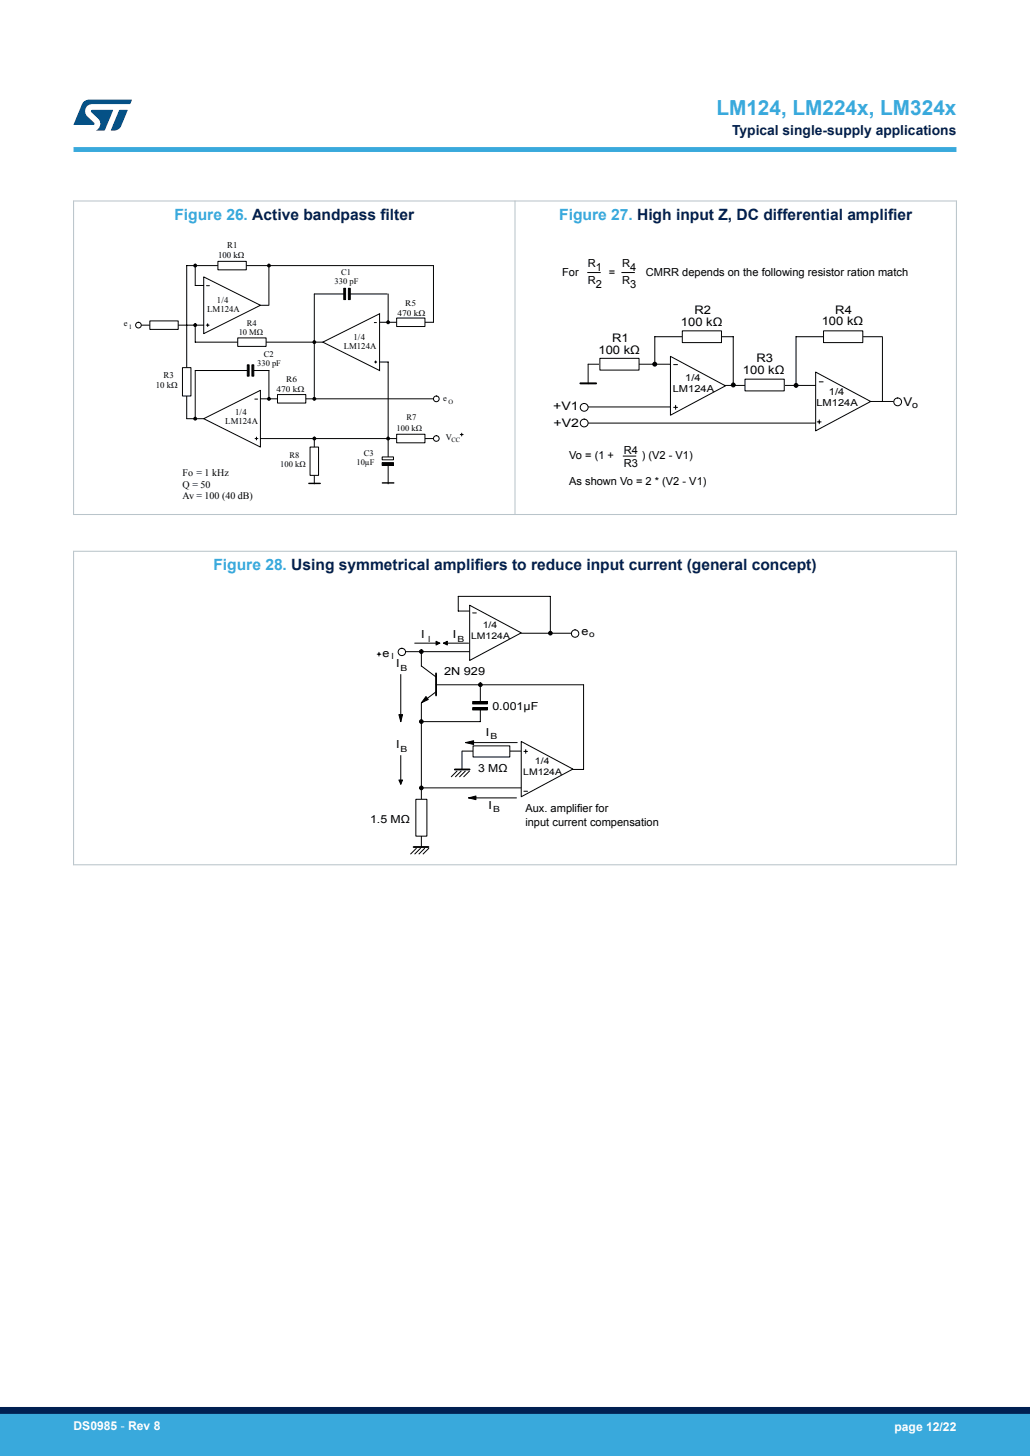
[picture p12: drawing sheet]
<svg xmlns="http://www.w3.org/2000/svg" width="210mm" height="297mm" viewBox="0 0 210 297" stroke-linecap="round" stroke-linejoin="round" font-family="sans-serif">
<path d="M52.5 62.3h2.3" fill="none" stroke="#000" stroke-width=".2"/>
<path d="M65.8 69.8l11.6-5.8v11.6z" fill-rule="evenodd" fill="#fff" stroke="#000" stroke-width=".2"/>
<g fill="none" stroke="#000" stroke-width=".2">
<path d="M76.2 65.8h.6M76.3 73.8h.6M76.6 73.6v.5"/>
<circle cx="54.8" cy="54.2" r=".29"/>
</g>
<circle cx="54.8" cy="54.2" r=".29" fill="#000"/>
<path d="M41.5 56.5l11.6 5.8-11.6 5.8z" fill-rule="evenodd" fill="#fff" stroke="#000" stroke-width=".2"/>
<path d="M39.8 58.2h1.7M42.1 58.3h.6M88.4 54.2h-50.3v31.2M28.8 66.3h12.7M42 66.3h.6M42.3 66v.6" fill="none" stroke="#000" stroke-width=".2"/>
<path d="M44.4 53.3h5.8v1.7h-5.8z" fill-rule="evenodd" fill="#fff" stroke="#000" stroke-width=".2"/>
<circle cx="28.2" cy="66.3" r=".58" fill="#fff"/>
<circle cx="28.2" cy="66.3" r=".58" fill="none" stroke="#000" stroke-width=".2"/>
<g fill="#fff" stroke="#000" stroke-width=".2">
<path d="M37.2 75h1.7v5.8h-1.7z" fill-rule="evenodd"/>
<path d="M41.5 85.4l11.6-5.8v11.6z" fill-rule="evenodd"/>
</g>
<g fill="none" stroke="#000" stroke-width=".2">
<path d="M39.8 54.2v4M54.8 54.2v8.1M51.9 81.4h.6M52 89.5h.6M52.3 89.2v.5"/>
<circle cx="39.8" cy="54.2" r=".29"/>
</g>
<circle cx="39.8" cy="54.2" r=".29" fill="#000"/>
<path d="M30.5 65.5h5.8v1.7h-5.8z" fill-rule="evenodd" fill="#fff" stroke="#000" stroke-width=".2"/>
<g fill="#000">
<circle cx="39.8" cy="66.3" r=".29"/>
<circle cx="39.8" cy="85.4" r=".29"/>
</g>
<g fill="none" stroke="#000" stroke-width=".2">
<path d="M39.8 66.3v3.5h26M38.1 85.4h3.4M53.1 89.5h35.3M53.1 81.4h35.3"/>
<circle cx="39.8" cy="66.3" r=".29"/>
<circle cx="39.8" cy="85.4" r=".29"/>
</g>
<path d="M48.5 68.9h5.8v1.8h-5.8z" fill-rule="evenodd" fill="#fff" stroke="#000" stroke-width=".2"/>
<g fill="#000">
<circle cx="64.1" cy="69.8" r=".29"/>
<circle cx="64.1" cy="81.4" r=".28"/>
</g>
<g fill="none" stroke="#000" stroke-width=".2">
<path d="M64.1 60v21.4M64.1 89.5v9.2"/>
<circle cx="64.1" cy="69.8" r=".29"/>
<circle cx="64.1" cy="81.4" r=".28"/>
</g>
<path d="M63.2 91.2h1.7v5.8h-1.7z" fill-rule="evenodd" fill="#fff" stroke="#000" stroke-width=".2"/>
<g fill="#000">
<circle cx="54.8" cy="81.4" r=".28"/>
<circle cx="64.1" cy="89.5" r=".28"/>
</g>
<g fill="none" stroke="#000" stroke-width=".2">
<path d="M50.4 75.6h-10.6v9.8M51.7 75.6h3.1v5.8"/>
<circle cx="54.8" cy="81.4" r=".28"/>
<circle cx="64.1" cy="89.5" r=".28"/>
</g>
<g fill="#000" stroke="#000" stroke-width=".2">
<path d="M50.4 74.4h.4v2.3h-.4z" fill-rule="evenodd"/>
<path d="M51.4 74.4h.3v2.3h-.3z" fill-rule="evenodd"/>
</g>
<path d="M56.6 80.5h5.7v1.7h-5.7z" fill-rule="evenodd" fill="#fff" stroke="#000" stroke-width=".2"/>
<g fill="#000" stroke="#000" stroke-width=".2">
<path d="M70.1 58.8h.4v2.3h-.4z" fill-rule="evenodd"/>
<path d="M71 58.8h.4v2.3h-.4z" fill-rule="evenodd"/>
</g>
<path d="M64.1 60h6M71 60h7.9M79.1 60v5.7M77.4 65.7h11" fill="none" stroke="#000" stroke-width=".2"/>
<path d="M80.9 64.9h5.7v1.7h-5.7z" fill-rule="evenodd" fill="#fff" stroke="#000" stroke-width=".2"/>
<circle cx="79.1" cy="65.7" r=".29" fill="#000"/>
<g fill="none" stroke="#000" stroke-width=".2">
<path d="M88.4 54.2v11.5"/>
<circle cx="79.1" cy="65.7" r=".29"/>
</g>
<circle cx="89" cy="81.4" r=".58" fill="#fff"/>
<g fill="none" stroke="#000" stroke-width=".2">
<path d="M77.4 73.8h1.7v19.7"/>
<circle cx="89" cy="81.4" r=".58"/>
</g>
<path d="M77.9 94.4h2.3v.6h-2.3z" fill-rule="evenodd" fill="#000" stroke="#000" stroke-width=".2"/>
<path d="M77.9 93.2h2.3v.6h-2.3z" fill-rule="evenodd" fill="#fff" stroke="#000" stroke-width=".2"/>
<path d="M79.1 94.7v4" fill="none" stroke="#000" stroke-width=".2"/>
<path d="M80.9 88.6h5.7v1.7h-5.7z" fill-rule="evenodd" fill="#fff" stroke="#000" stroke-width=".2"/>
<circle cx="89" cy="89.5" r=".58" fill="#fff"/>
<g fill="none" stroke="#000" stroke-width=".2">
<path d="M147.2 78.6h20.8M93.8 88.6h.6M94.1 88.4v.5M119.2 86.3h47.2"/>
<circle cx="133.5" cy="74.3" r=".4"/>
<circle cx="79.1" cy="89.5" r=".29"/>
<circle cx="89" cy="89.5" r=".58"/>
</g>
<circle cx="79.1" cy="89.5" r=".29" fill="#000"/>
<path d="M63 98.6h2.3M78 98.5h2.3" fill="none" stroke="#000" stroke-width=".29"/>
<circle cx="133.5" cy="74.3" r=".4" fill="#000"/>
<path d="M136.7 72.7l11.2 6-11.2 6z" fill="#fff"/>
<path d="M119.9 74.3h16.8M136.7 72.7l11.2 6-11.2 6z" fill="none" stroke="#000" stroke-width=".2"/>
<path d="M122.3 73.1h8v2.4h-8z" fill="#fff"/>
<path d="M119.9 74.3v4M122.3 73.1h8v2.4h-8zM133.5 74.3v-5.6h16v9.4" fill="none" stroke="#000" stroke-width=".2"/>
<path d="M151.9 77.3h8v2.4h-8z" fill="#fff"/>
<g fill="none" stroke="#000" stroke-width=".2">
<path d="M151.9 77.3h8v2.4h-8zM179.9 68.8v13M179.9 68.7h-17.6v9.5M177.4 81.9h4.7"/>
<circle cx="149.5" cy="78.5" r=".39"/>
<circle cx="162.3" cy="78.6" r=".39"/>
</g>
<g fill="#000">
<circle cx="149.5" cy="78.5" r=".39"/>
<circle cx="162.3" cy="78.6" r=".39"/>
</g>
<path d="M139.1 67.5h8v2.4h-8z" fill="#fff"/>
<path d="M139.1 67.5h8v2.4h-8z" fill="none" stroke="#000" stroke-width=".2"/>
<path d="M167.9 67.5h8v2.4h-8z" fill="#fff"/>
<path d="M167.9 67.5h8v2.4h-8z" fill="none" stroke="#000" stroke-width=".2"/>
<circle cx="183" cy="82" r=".79" fill="#fff"/>
<circle cx="183" cy="82" r=".79" fill="none" stroke="#000" stroke-width=".2"/>
<path d="M166.3 75.9l11.2 6-11.2 6z" fill="#fff"/>
<path d="M166.3 75.9l11.2 6-11.2 6z" fill="none" stroke="#000" stroke-width=".2"/>
<circle cx="119.1" cy="86.3" r=".8" fill="#fff"/>
<g fill="none" stroke="#000" stroke-width=".2">
<path d="M119.1 83h17.6"/>
<circle cx="119.1" cy="86.3" r=".8"/>
</g>
<circle cx="119.1" cy="83.1" r=".79" fill="#fff"/>
<g fill="none" stroke="#000" stroke-width=".2">
<path d="M119.7 55.6h2.8M126.7 55.6h2.7M137.3 74.4h.8M167 77.9h.8M127 93h2.7M137.3 83.1h.8M137.7 82.7v.8M166.6 86.1h.8M167 85.7v.7M85.9 135.8l3 2.3M86.8 142.1l.5 .6-1.4 .6zM88.9 141.1l-3 2.3"/>
<path d="M94.2 153.2h12.8"/>
<circle cx="119.1" cy="83.1" r=".79"/>
</g>
<path d="M118.3 78.2h3.2" fill="none" stroke="#000" stroke-width=".4"/>
<path d="M14.9 41h180.2M15 40.9v64.2M105 40.9v64.2M195 40.9v64.2M14.9 105h180.2" fill="none" stroke="#b9c4ca" stroke-width=".21"/>
<path d="M88.9 137.4v4.5" fill="none" stroke="#000" stroke-width=".38"/>
<path d="M86.8 142.1l.5 .6-1.4 .6z" fill="#000"/>
<path d="M95.8 123.5l10.5 5.6-10.5 5.6z" fill="#fff"/>
<g fill="none" stroke="#000" stroke-width=".2">
<path d="M76.9 133.4h.7M77.3 133.1v.7M88.9 139.7h30.1M95.7 124.6h-2.3v-2.9h18.8v7.5M95.8 123.5l10.5 5.6-10.5 5.6zM96.4 125h.7M97.9 139.9v3.5M106.2 129.2h10.5M96.4 144.3h3v.5h-3zM96.4 143.1h3v.5h-3zM97.9 144.7v2.5h-12"/>
<circle cx="85.9" cy="132.9" r=".37"/>
<circle cx="97.9" cy="139.7" r=".37"/>
<circle cx="112.2" cy="129.2" r=".37"/>
<circle cx="85.9" cy="147.2" r=".37"/>
</g>
<g fill="#000">
<path d="M96.4 144.3h3v.5h-3zM96.4 143.1h3v.5h-3z"/>
<circle cx="85.9" cy="132.9" r=".37"/>
<circle cx="97.9" cy="139.7" r=".37"/>
<circle cx="112.2" cy="129.2" r=".37"/>
<circle cx="85.9" cy="147.2" r=".37"/>
</g>
<circle cx="117.3" cy="129.2" r=".76" fill="#fff"/>
<circle cx="117.3" cy="129.2" r=".76" fill="none" stroke="#000" stroke-width=".2"/>
<path d="M106.3 151.2l10.5 5.7-10.5 5.6z" fill="#fff"/>
<path d="M106.3 151.2l10.5 5.7-10.5 5.6zM106.8 153.3h.8M107.2 152.9v.8M106.8 161.4h.8" fill="none" stroke="#000" stroke-width=".2"/>
<path d="M96.4 152.1h7.5v2.3h-7.5z" fill="#fff"/>
<g fill="none" stroke="#000" stroke-width=".2">
<path d="M82.2 132.9h13.5M84.6 131.2h5.1M88.9 130.8l.8 .4-.8 .4zM90.4 131.2l.8-.4v.8zM90.4 131.2h5.1M119 139.7v17.3h-2.3M94.2 153.2v3.8M94.9 151.5l1.7-.4v.8zM94.9 151.5h10.6M96.4 152.1h7.5v2.3h-7.5zM95.5 162.8l1.5-.4v.7zM95.5 162.8h9.8"/>
<circle cx="85.9" cy="160.7" r=".37"/>
</g>
<g fill="#000">
<path d="M88.9 130.8l.8 .4-.8 .4zM90.4 131.2l.8-.4v.8zM94.9 151.5l1.7-.4v.8zM95.5 162.8l1.5-.4v.7z"/>
<circle cx="85.9" cy="160.7" r=".37"/>
</g>
<circle cx="81.9" cy="133" r=".75" fill="#fff"/>
<g fill="none" stroke="#000" stroke-width=".2">
<path d="M81.7 137.6v9.6M85.9 132.9v3M81.3 145.8h.8l-.4 1.4zM81.3 159.1h.8l-.4 .9zM81.7 154.1v5.9M85.9 143.4v29.3M85.9 160.7h20.3"/>
<circle cx="81.9" cy="133" r=".75"/>
</g>
<path d="M81.3 145.8h.8l-.4 1.4zM81.3 159.1h.8l-.4 .9z" fill="#000"/>
<path d="M84.8 163h2.2v7.6h-2.2z" fill="#fff"/>
<path d="M84.8 163h2.2v7.6h-2.2z" fill="none" stroke="#000" stroke-width=".2"/>
<path d="M92.7 157h3M84.3 172.8h3.1" fill="none" stroke="#000" stroke-width=".38"/>
<path d="M84.6 173h2.8v1.4h-2.8z" fill="#fff"/>
<path d="M84.9 173l-1.2 1.2M85.8 173l-1.3 1.2M86.6 173l-1.2 1.2M87.5 173l-1.3 1.2" fill="none" stroke="#000" stroke-width=".2"/>
<path d="M92.9 157.3h2.8v1.4h-2.8z" fill="#fff"/>
<path d="M93.2 157.2l-1.2 1.3M94.1 157.2l-1.3 1.3M94.9 157.2l-1.2 1.3M95.8 157.2l-1.3 1.3" fill="none" stroke="#000" stroke-width=".2"/>
<path d="M14.9 112.5h180.2M15 112.3v64.2M195 112.3v64.2M14.9 176.4h180.2" fill="none" stroke="#b9c4ca" stroke-width=".21"/>
<path d="M15 30.5h180" fill="none" stroke="#39a9dc" stroke-width="1"/>
<g fill="#005288">
<path d="M17.1 20.7l1.1-.4 8.7 .1-.4 .8h-7.6a1.45 1.45 0 0 0-1.4 .9 1.45 1.45 0 0 0 .2 1.6l1.5 1.3v.4l-4.2 .1 1.7-4.2z"/>
<path d="M24.3 22.4l1.7 .1-1.3 3.2a1.6 1.6 0 0 1-1.5 .9l-.6-.1z"/>
<path d="M18.6 22.5h4.5l-1.8 4.1h-1.7a1.54 1.54 0 0 0 .4-2.4l-1.4-1.3z"/>
</g>
<g fill="#39a9dc">
<path d="M0 288.4h210v8.6h-210z" fill-rule="evenodd"/>
<path d="M-.1 288.4h210.2v4.4h-210.2z" fill-rule="evenodd"/>
</g>
<path d="M0 287.7h210" fill="none" stroke="#002052" stroke-width="1.4"/>
<text font-size="4.2" fill="#39a9dc" x="146.1" y="23.5">LM124, LM224x, LM324x</text>
<g font-size="3.2" fill="#39a9dc">
<text x="35.6" y="44.9">Figure 26. Active bandpass filter</text>
<text x="114" y="44.9">Figure 27. High input Z, DC differential amplifier</text>
<text x="43.5" y="116.3">Figure 28. Using symmetrical amplifiers to reduce input current (general concept)</text>
</g>
<text font-size="2.8" fill="#002052" x="149.3" y="27.5">Typical single-supply applications</text>
<text font-size="2.5" x="184.2" y="82.7">V</text>
<g font-size="2.5" fill="#fff">
<text x="15" y="291.6">DS0985 - Rev 8</text>
<text x="182.4" y="291.9">page 12/22</text>
</g>
<g font-size="2.4">
<text x="141.6" y="64.1">R2</text>
<text x="170.3" y="64">R4</text>
<text x="124.8" y="69.7">R1</text>
<text x="138.8" y="66.5">100 kΩ</text>
<text x="167.5" y="66.4">100 kΩ</text>
<text x="122" y="72.1">100 kΩ</text>
<text x="151.5" y="76.2">100 kΩ</text>
<text x="154.2" y="73.8">R3</text>
<text x="112.8" y="83.7">+V1</text>
<text x="112.9" y="87">+V2</text>
</g>
<g font-size="2.3">
<text x="114.6" y="56.2">For</text>
<text x="119.9" y="54.5">R</text>
<text x="119.9" y="58">R</text>
<text x="121.5" y="55.3">1</text>
<text x="121.5" y="58.8">2</text>
<text x="124.1" y="56.2">=</text>
<text x="126.8" y="54.5">R</text>
<text x="126.8" y="58">R</text>
<text x="128.5" y="55.3">4</text>
<text x="128.5" y="58.8">3</text>
<text x="131.7" y="56.2">CMRR depends on the following resistor ration match</text>
<text x="116" y="93.7">Vo = (1 +</text>
<text x="127.2" y="92.6">R4</text>
<text x="127.2" y="95.2">R3</text>
<text x="130.8" y="93.7">) (V2 - V1)</text>
<text x="116" y="98.9">As shown Vo = 2 * (V2 - V1)</text>
<text x="85.9" y="130.2">I</text>
<text x="92.3" y="130.2">I</text>
<text x="118.6" y="129.4">e</text>
<text x="78" y="134">e</text>
<text x="80.8" y="136.1">I</text>
<text x="90.6" y="137.8">2N 929</text>
<text x="100.4" y="144.8">0.001µF</text>
<text x="80.8" y="152.7">I</text>
<text x="99.1" y="150">I</text>
<text x="97.5" y="157.5">3 MΩ</text>
<text x="75.5" y="167.9">1.5 MΩ</text>
<text x="99.6" y="164.9">I</text>
<text x="107.1" y="165.7">Aux. amplifier for</text>
<text x="107.1" y="168.4">input current compensation</text>
</g>
<g font-size="2">
<text x="139.7" y="77.6">1/4</text>
<text x="137.2" y="80">LM124A</text>
<text x="166.5" y="82.9">LM124A</text>
<text x="169" y="80.5">1/4</text>
<text x="37.2" y="97.1">Fo = 1 kHz</text>
<text x="37.2" y="99.4">Q = 50</text>
<text x="37.2" y="101.8">Av = 100 (40 dB)</text>
</g>
<g font-size="1.9">
<text x="186" y="83.1">o</text>
<text x="96.1" y="130.3">LM124A</text>
<text x="98.4" y="128">1/4</text>
<text x="109.1" y="155.9">1/4</text>
<text x="106.7" y="158.1">LM124A</text>
</g>
<g font-size="1.8">
<text x="44.5" y="52.6">100 kΩ</text>
<text x="46.3" y="50.6">R1</text>
<text x="42.2" y="63.6">LM124A</text>
<text x="44.2" y="61.8">1/4</text>
<text x="70.1" y="71.2">LM124A</text>
<text x="72.1" y="69.4">1/4</text>
<text x="33.3" y="77.1">R3</text>
<text x="31.8" y="79.1">10 kΩ</text>
<text x="45.9" y="86.5">LM124A</text>
<text x="47.9" y="84.7">1/4</text>
</g>
<g font-size="1.7">
<text x="68.2" y="58">330 pF</text>
<text x="69.6" y="56.1">C1</text>
<text x="81" y="64.4">470 kΩ</text>
<text x="82.6" y="62.4">R5</text>
<text x="25.3" y="66.5">e</text>
<text x="48.7" y="68.3">10 MΩ</text>
<text x="50.3" y="66.5">R4</text>
<text x="52.4" y="74.6">330 pF</text>
<text x="53.8" y="72.9">C2</text>
<text x="58.4" y="77.9">R6</text>
<text x="56.4" y="79.9">470 kΩ</text>
<text x="90.4" y="81.9">e</text>
<text x="80.9" y="87.9">100 kΩ</text>
<text x="82.9" y="85.7">R7</text>
<text x="90.9" y="89.8">V</text>
<text x="57.2" y="95.2">100 kΩ</text>
<text x="59" y="93.4">R8</text>
<text x="72.7" y="94.8">10µF</text>
<text x="74.2" y="93.1">C3</text>
<text x="87.3" y="130.9">I</text>
<text x="93.3" y="130.9">B</text>
<text x="120.1" y="130">o</text>
<text x="79.8" y="134.5">I</text>
<text x="81.7" y="136.8">B</text>
<text x="81.7" y="153.4">B</text>
<text x="100" y="150.7">B</text>
<text x="100.5" y="165.6">B</text>
</g>
<g font-size="1.3">
<text x="26.3" y="67">1</text>
<text x="91.4" y="82.4">O</text>
<text x="92" y="90.2">CC</text>
</g>
</svg>
